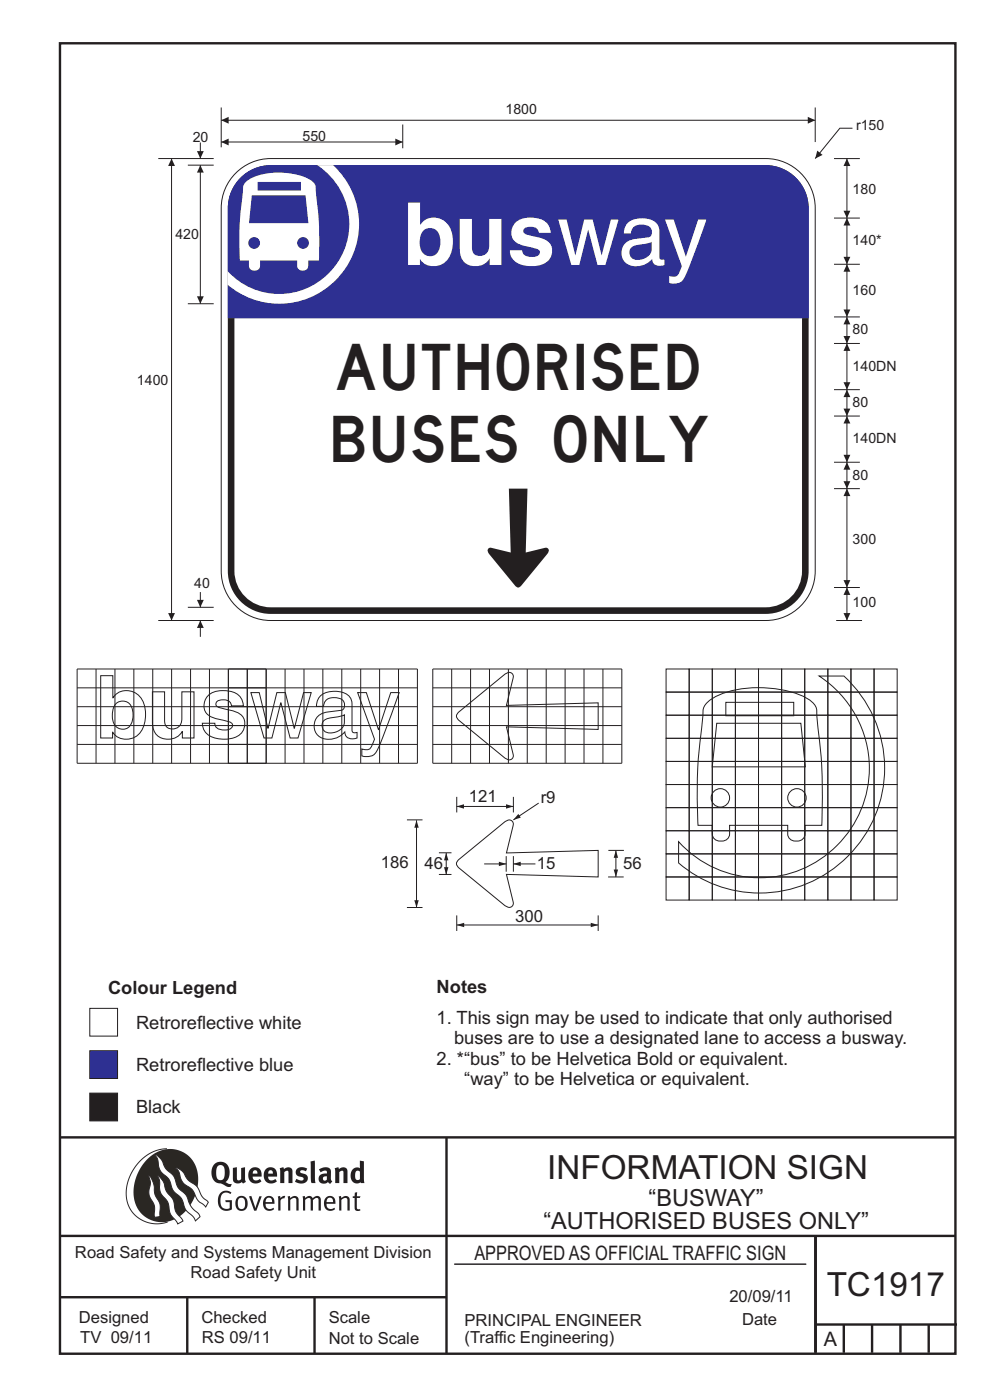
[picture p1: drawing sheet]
<svg xmlns="http://www.w3.org/2000/svg" width="210mm" height="297mm" viewBox="0 0 210 297" stroke-linecap="round" stroke-linejoin="round" font-family="sans-serif">
<g fill="none" stroke="#231f20" stroke-width=".51">
<path d="M12.7 9.2h190v278h-190zM12.7 241.3h190M94.7 241.4v45.8M12.7 275.2h82M12.7 262.2h190.1M39.7 275.2v12M66.7 275.2v12M173 262.1v24.9M173 281h30M179 281v6M185 281v6M191 281v6"/>
<path d="M197 281v6"/>
</g>
<path d="M96.4 268.2h74.6" fill="none" stroke="#231f20" stroke-width=".21"/>
<path d="M35.4 243.7a9.5 9.5 0 0 0-8.6 10.4 6.5 6.5 0 0 0 8.8 5.1" fill="none" stroke="#2a2723" stroke-width=".21"/>
<path d="M31.3 245.9a6.1 6.1 0 0 1 7.3-1.6 6.1 6.1 0 0 1 3.4 6.6 8.8 8.8 0 0 1-7.2 8.4 6.1 6.1 0 0 1-6.4-7.5 10.5 10.5 0 0 1 2.9-5.9z" fill-rule="evenodd" fill="#2a2723"/>
<g fill="#fff" stroke="#2a2723" stroke-width=".21">
<path d="M31.6 249.3l.3 .3 .6 1.2 .4 2.6 1 2 .1 2.7-1.2 .1-.1-2.4-.9-1.8-.2-.7 .3-2.4z" fill-rule="evenodd"/>
<path d="M37.2 247.7l.5 .1 .9 .6 1.3 1.9 1.9 1.5 1.1 2.1 1.3 1.2-.6 1-1.6-1.5-1.2-2.2-2-1.5-.5-.9-.4-1.5z" fill-rule="evenodd"/>
<path d="M32.8 244.9l.4 .1 .9 .8 1 2.1 1.7 1.5 1 2.5 1.6 1.6 1.2 2.5 1.6 1.6 .2 .5-.9 .9-.5-.9-1.6-1.5-1-2.4-1.7-1.7-.9-2.4-1.8-1.7-.3-.9-.3-1.6z" fill-rule="evenodd"/>
<path d="M33.4 249.4l.5 .3 .7 .9 .7 2.1 1.5 1.9 .5 2.5 1.5 1.8v.1l-1.1 .6-1.6-2.1-.6-2.5-1.4-1.9-.3-1v-1.6z" fill-rule="evenodd"/>
</g>
<g fill="#231f20">
<path d="M46.8 253.1l.5-.4 .7-.1 .6 .1 .5 .3-.2 .3-.9-.3-.8 .2-.3 .7-.1 1.1 .1 .6 .3 .5 .5 .3h.6l.4-.1v-1.3h-.8l-.1-.4h1.4v2l-.7 .2-.8 .1-.6-.3-.5-.4-.3-.8-.1-1 .2-.7z" fill-rule="evenodd"/>
<path d="M50.7 254.3l.7-.2 .5 .5 .1 1.2-.2 .4-.3 .2h-.5l-.4-.3-.2-1.1zM50.4 254l-.5 1.1 .3 1.2 .7 .5 1-.1 .4-.4 .2-.5v-.8l-.2-.7-.3-.4-.5-.2h-.6z" fill-rule="evenodd"/>
<path d="M52.8 253.8l.5-.1 .9 2.6 .8-2.5h.5l-1.1 3h-.5z" fill-rule="evenodd"/>
<path d="M56.6 254.2l.4-.1 .4 .1 .2 .3 .1 .5h-1.4zM56.2 254l-.4 1v.7l.3 .6 .4 .4 .5 .2 1.1-.3 .1-.1-.2-.3-.6 .3-.7-.2-.3-.2-.1-.6v-.1h1.9l-.2-1.2-.8-.5-.5 .1z" fill-rule="evenodd"/>
<path d="M58.9 253.8l.5-.1 .1 .5 .4-.4 .6-.1-.2 .5-.4 .1-.4 .3v2.2h-.5z" fill-rule="evenodd"/>
<path d="M61 253.8l.5-.1a.24 .24 0 0 0 .1 .4 .24 .24 0 0 0 .3-.2l.8-.2 .6 .5v2.6h-.4l-.1-2.3-.1-.3-.3-.1-.8 .5v2.2h-.5z" fill-rule="evenodd"/>
<path d="M64.2 253.8l.4-.1a.23 .23 0 0 0 .2 .4 .23 .23 0 0 0 .3-.2l.5-.2 .6 .2a.23 .23 0 0 0 .2 .2 .23 .23 0 0 0 .2-.1l.8-.3 .6 .4 .1 2.7h-.5v-2.3l-.1-.3-.3-.1-.8 .5v2.2h-.5v-2.3l-.1-.3-.3-.1-.8 .4v2.3h-.4z" fill-rule="evenodd"/>
<path d="M69.5 254.2l.5-.1 .4 .1 .3 .8h-1.4zM69.2 254l-.5 1 .1 .7 .2 .6 .4 .4 .4 .2 1.1-.3 .2-.1-.2-.3-.6 .3-.7-.2-.3-.4v-.5h1.9l-.2-1.2-.4-.3-.5-.2-.5 .1z" fill-rule="evenodd"/>
<path d="M71.8 253.8l.5-.1a.24 .24 0 0 0 .1 .4 .24 .24 0 0 0 .4-.2l.7-.2 .6 .5 .1 2.6h-.5v-2.3l-.1-.3-.3-.1-.9 .5v2.2h-.4z" fill-rule="evenodd"/>
<path d="M75.3 253l.5-.1-.1 .9h.8l-.2 .3h-.6v2.2l.2 .2h.5v.3l-.2 .1-.6-.1-.4-.3v-2.4h-.4v-.3h.4z" fill-rule="evenodd"/>
<path d="M46.2 247.4l.4-.2h.4l.6 .6v1.8l-.2 .5-.3 .2h-.8l-.3-.6-.1-1.5zM45.5 246.9l-.4 .7-.2 .8v1l.3 .9 .7 .6 1 .2 1.6 .7 .4-.1 .3-.5h-.6l-.8-.4 .7-1 .2-1.5a1.91 1.91 0 0 0-1.1-1.7 1.91 1.91 0 0 0-2.1 .3z" fill-rule="evenodd"/>
<path d="M49.4 247.8l.8-.2 .1 2.5 .1 .2 .3 .1 .5-.3v-2.3l.8-.2v2.6l.2 .5-.7 .3a.39 .39 0 0 0-.7 0h-.8l-.5-.4z" fill-rule="evenodd"/>
<path d="M53.8 248.4l.3-.1h.3l.2 .7h-1zM53.1 248l-.3 .5-.1 .8v.7l.4 .6 .5 .4 .6 .1 .7-.1 .6-.4-.4-.5-.4 .3h-.5l-.4-.2-.2-.3v-.3h1.9l-.1-1-.3-.6-1-.4-.5 .1z" fill-rule="evenodd"/>
<path d="M57.1 248.4l.2-.1h.4l.2 .7h-1zM56.4 248l-.3 .6-.2 .8 .2 .7 .3 .5 .5 .4 .6 .1 .6-.1 .6-.4-.3-.5-.6 .3h-.5l-.4-.6v-.2h1.9l-.1-1-.3-.6-.5-.3-.5-.1-.5 .1z" fill-rule="evenodd"/>
<path d="M59.3 247.8l.8-.2 .1 .4 1-.4 .7 .3 .1 .5v2.6h-.8v-2.3l-.3-.3-.6 .3v2.3h-.9z" fill-rule="evenodd"/>
<path d="M63 248l.9-.4 1.3 .3-.3 .6-.9-.2-.3 .2 .1 .3 1 .3 .4 .4v.8l-.4 .6-1.1 .2-1.1-.4 .3-.6 1 .3h.3l.2-.3-.1-.3-1-.3-.4-.3-.2-.6z" fill-rule="evenodd"/>
<path d="M68.6 249.7l.7-.2v.7l-.3 .3-.3-.1-.2-.3zM67.7 248.1l.3 .6 .8-.4 .5 .2a.35 .35 0 0 1 0 .5 .35 .35 0 0 1-.5 0l-1 .4-.2 .9 .2 .4 .3 .3h1.1a.49 .49 0 0 1 .8 .2l.5-.6-.3-.4v-1.7l-.2-.5-.4-.3-.6-.1z" fill-rule="evenodd"/>
<path d="M71 247.8l.8-.2 .1 .4 1-.4 .6 .3 .2 .5v2.6h-.8v-2.3l-.3-.3-.6 .3v2.3h-.9z" fill-rule="evenodd"/>
<path d="M75.6 248.5l.3-.1 .4 .2v1.5l-.3 .2-.4-.1-.2-.3v-.9zM76.3 246.2v1.3a.19 .19 0 0 1 0 .3 .19 .19 0 0 1-.3-.1l-.8 .1-.6 .5-.2 .9 .1 1 .3 .5 .6 .3h.6l.5-.2v.2h.8l-.1-4.6z" fill-rule="evenodd"/>
<path d="M65.9 246.4l.9-.2 .1 4.8h-.8l-.1-.3z" fill-rule="evenodd"/>
</g>
<path d="M19 213.9h5.9v5.9h-5.9z" fill-rule="evenodd" fill="#fff" stroke="#231f20" stroke-width=".21"/>
<path d="M19 222.9h5.9v5.9h-5.9z" fill-rule="evenodd" fill="#231f20"/>
<path d="M19 222.9h5.9v5.9h-5.9z" fill-rule="evenodd" fill="#2e3092" stroke="#231f20" stroke-width=".21"/>
<path d="M19 231.9h5.9v5.9h-5.9z" fill-rule="evenodd" fill="#231f20" stroke="#231f20" stroke-width=".21"/>
<path d="M96.8 171.1h12.1" fill="none" stroke="#231f20" stroke-width=".21"/>
<g fill="#231f20">
<path d="M107.3 170.6l1.6 .5-1.6 .5z"/>
<path d="M96.8 171.1l1.6-.5v1z"/>
</g>
<path d="M108.9 183.3h4.7" fill="none" stroke="#231f20" stroke-width=".21"/>
<path d="M108.9 183.3l1.6-.5v.9z" fill="#231f20"/>
<path d="M102.7 183.3h4.7" fill="none" stroke="#231f20" stroke-width=".21"/>
<path d="M105.8 182.8l1.6 .5-1.6 .4z" fill="#231f20"/>
<path d="M114.3 170.4l-5.4 3.5" fill="none" stroke="#231f20" stroke-width=".21"/>
<path d="M110 172.7l.5 .8-1.6 .4z" fill="#231f20"/>
<path d="M96.9 169.1v3.3M108.9 169.1v3.3M107.4 181.6v3.3M108.9 181.6v3.3M130.6 180.4v5.6" fill="none" stroke="#231f20" stroke-width=".21"/>
<g fill="#231f20">
<path d="M130.6 180.4l.5 1.6h-.9z"/>
<path d="M130.2 184.5h.9l-.5 1.6z"/>
</g>
<path d="M88.4 174v18.6M129 186h3.3M129 180.4h3.3" fill="none" stroke="#231f20" stroke-width=".21"/>
<g fill="#231f20">
<path d="M88.4 174l.4 1.6h-.9z"/>
<path d="M87.9 191h.9l-.4 1.6z"/>
</g>
<path d="M94.7 180.9v4.6" fill="none" stroke="#231f20" stroke-width=".21"/>
<g fill="#231f20">
<path d="M94.7 180.9l.4 1.6h-.9z"/>
<path d="M94.2 184h.9l-.4 1.6z"/>
</g>
<path d="M86.3 173.9h3.3M86.3 192.5h3.3M93.1 185.5h2.7M93.1 180.9h2.7M96.9 196.2h30" fill="none" stroke="#231f20" stroke-width=".21"/>
<g fill="#231f20">
<path d="M125.3 195.8l1.6 .4-1.6 .5z"/>
<path d="M96.9 196.2l1.6-.4v.9z"/>
</g>
<g fill="none" stroke="#231f20" stroke-width=".21">
<path d="M141.3 141.9h4.9v4.9h-4.9zM141.3 146.8h4.9v4.9h-4.9zM141.3 151.7h4.9v4.9h-4.9zM141.3 156.6h4.9v4.9h-4.9zM146.2 141.9h4.9v4.9h-4.9zM146.2 146.8h4.9v4.9h-4.9zM146.2 151.7h4.9v4.9h-4.9zM146.2 156.6h4.9v4.9h-4.9zM150 149a15.3 15.3 0 0 1 9.2-3.1 22.7 22.7 0 0 1 12.3 2.5 3.1 3.1 0 0 1 1.8 3.1v.8a120.1 120.1 0 0 1 1 22.8h-3.5v1a1.88 1.88 0 0 1-1.9 2.3 1.88 1.88 0 0 1-1.8-2.3v-1h-6.8h-5.5v1a1.88 1.88 0 0 1-1.9 2.3 1.88 1.88 0 0 1-1.8-2.3v-1h-2.9a102.6 102.6 0 0 1 .9-22.7 4.4 4.4 0 0 1 .9-3.4zM151.1 141.9h4.9v4.9h-4.9zM151.1 146.8h4.9v4.9h-4.9zM151.1 151.7h4.9v4.9h-4.9z"/>
<path d="M151.1 156.6h4.9v4.9h-4.9zM152 153.4h17.9l.9 9.3h-19.7zM154 149h14.4v2.8h-14.4zM156 141.9h4.9v4.9h-4.9zM156 146.8h4.9v4.9h-4.9zM156 151.7h4.9v4.9h-4.9zM156 156.6h4.9v4.9h-4.9zM160.9 141.9h4.9v4.9h-4.9zM160.9 146.8h4.9v4.9h-4.9zM160.9 151.7h4.9v4.9h-4.9zM160.9 156.6h4.9v4.9h-4.9zM165.8 141.9h4.9v4.9h-4.9z"/>
<path d="M165.8 146.8h4.9v4.9h-4.9zM165.8 151.7h4.9v4.9h-4.9zM165.8 156.6h4.9v4.9h-4.9zM170.7 141.9h4.9v4.9h-4.9zM170.7 146.8h4.9v4.9h-4.9zM170.7 151.7h4.9v4.9h-4.9zM170.7 156.6h4.9v4.9h-4.9zM173.8 143.4h5.2a26.5 26.5 0 0 1 2 37.1 26.5 26.5 0 0 1-37.1 2.6v-4.5a23.2 23.2 0 0 0 34.9-.6 23.2 23.2 0 0 0-5-34.6zM175.6 141.9h4.9v4.9h-4.9zM175.6 146.8h4.9v4.9h-4.9zM175.6 151.7h4.9v4.9h-4.9zM175.6 156.6h4.9v4.9h-4.9z"/>
<path d="M180.5 141.9h4.9v4.9h-4.9zM180.5 146.8h4.9v4.9h-4.9zM180.5 151.7h4.9v4.9h-4.9zM180.5 156.6h4.9v4.9h-4.9zM185.4 141.9h4.9v4.9h-4.9zM185.4 146.8h4.9v4.9h-4.9zM185.4 151.7h4.9v4.9h-4.9zM185.4 156.6h4.9v4.9h-4.9zM141.3 161.5h4.9v4.9h-4.9zM141.3 166.4h4.9v4.9h-4.9zM141.3 171.3h4.9v4.9h-4.9zM141.3 176.2h4.9v4.9h-4.9z"/>
<path d="M146.2 161.5h4.9v4.9h-4.9zM146.2 166.4h4.9v4.9h-4.9zM146.2 171.3h4.9v4.9h-4.9zM146.2 176.2h4.9v4.9h-4.9zM151.1 161.5h4.9v4.9h-4.9zM151.1 166.4h4.9v4.9h-4.9zM151.1 171.3h4.9v4.9h-4.9zM151.1 176.2h4.9v4.9h-4.9zM156 161.5h4.9v4.9h-4.9zM156 166.4h4.9v4.9h-4.9zM156 171.3h4.9v4.9h-4.9zM156 176.2h4.9v4.9h-4.9z"/>
<path d="M160.9 161.5h4.9v4.9h-4.9zM160.9 166.4h4.9v4.9h-4.9zM160.9 171.3h4.9v4.9h-4.9zM160.9 176.2h4.9v4.9h-4.9zM165.8 161.5h4.9v4.9h-4.9zM165.8 166.4h4.9v4.9h-4.9zM165.8 171.3h4.9v4.9h-4.9zM165.8 176.2h4.9v4.9h-4.9zM170.7 161.5h4.9v4.9h-4.9zM170.7 166.4h4.9v4.9h-4.9zM170.7 171.3h4.9v4.9h-4.9zM170.7 176.2h4.9v4.9h-4.9z"/>
<path d="M175.6 161.5h4.9v4.9h-4.9zM175.6 166.4h4.9v4.9h-4.9zM175.6 171.3h4.9v4.9h-4.9zM175.6 176.2h4.9v4.9h-4.9zM180.5 161.5h4.9v4.9h-4.9zM180.5 166.4h4.9v4.9h-4.9zM180.5 171.3h4.9v4.9h-4.9zM180.5 176.2h4.9v4.9h-4.9zM185.4 161.5h4.9v4.9h-4.9zM185.4 166.4h4.9v4.9h-4.9zM185.4 171.3h4.9v4.9h-4.9zM185.4 176.2h4.9v4.9h-4.9z"/>
<path d="M96.9 194.2v3.3M97.3 182.4l9.7-8a1 1 0 0 1 1.2-.4 1 1 0 0 1 .7 1l-1.5 6 19.5-.6v5.6l-19.5-.5 1.4 5.8a.95 .95 0 0 1-.4 1.2 .95 .95 0 0 1-1.2-.3l-9.9-8.1a1 1 0 0 1 0-1.7zM126.9 194.2v3.3M141.3 181.1h4.9v4.9h-4.9zM141.3 186h4.9v4.9h-4.9zM146.2 181.1h4.9v4.9h-4.9zM146.2 186h4.9v4.9h-4.9zM151.1 181.1h4.9v4.9h-4.9zM151.1 186h4.9v4.9h-4.9zM156 181.1h4.9v4.9h-4.9zM156 186h4.9v4.9h-4.9zM160.9 181.1h4.9v4.9h-4.9z"/>
<path d="M160.9 186h4.9v4.9h-4.9zM165.8 181.1h4.9v4.9h-4.9zM165.8 186h4.9v4.9h-4.9zM170.7 181.1h4.9v4.9h-4.9zM170.7 186h4.9v4.9h-4.9zM175.6 181.1h4.9v4.9h-4.9zM175.6 186h4.9v4.9h-4.9zM180.5 181.1h4.9v4.9h-4.9zM180.5 186h4.9v4.9h-4.9zM185.4 181.1h4.9v4.9h-4.9zM185.4 186h4.9v4.9h-4.9z"/>
<circle cx="152.8" cy="169.3" r="1.95"/>
<circle cx="169" cy="169.3" r="1.95"/>
</g>
<path d="M49.6 37.2a10.5 10.5 0 0 1 7.8-3.6h105a10.5 10.5 0 0 1 10.5 10.5v77a10.5 10.5 0 0 1-10.5 10.5h-105a10.5 10.5 0 0 1-10.5-10.5v-77a10.5 10.5 0 0 1 2.7-6.9z" fill-rule="evenodd" fill="#fff" stroke="#231f20" stroke-width=".21"/>
<path d="M51 37.7a9.1 9.1 0 0 1 6.4-2.7h105a9.1 9.1 0 0 1 9.1 9.1v77a9.1 9.1 0 0 1-9.1 9.1h-105a9.1 9.1 0 0 1-9.1-9.1v-77a9.1 9.1 0 0 1 2.7-6.4z" fill-rule="evenodd" fill="#231f20"/>
<path d="M52.4 38.3a7.7 7.7 0 0 1 5-1.9h105a7.7 7.7 0 0 1 7.7 7.7v77a7.7 7.7 0 0 1-7.7 7.7h-105a7.7 7.7 0 0 1-7.7-7.7v-77a7.7 7.7 0 0 1 2.7-5.8z" fill-rule="evenodd" fill="#fff"/>
<path d="M46.9 22.8v8.4M172.9 22.8v7.3" fill="none" stroke="#231f20" stroke-width=".21"/>
<path d="M107.9 103.7h4l-.4 13.5 4.1-1a.69 .69 0 0 1 .8 .4 .69 .69 0 0 1-.3 .9l-5.7 7a.66 .66 0 0 1-1.1-.2l-5.6-6.8a.69 .69 0 0 1-.3-.9 .69 .69 0 0 1 .8-.4l4.1 1z" fill-rule="evenodd" fill="#231f20"/>
<path d="M46.9 25.5h126" fill="none" stroke="#231f20" stroke-width=".21"/>
<g fill="#231f20">
<path d="M46.9 25.5l1.6-.7v1.4z"/>
<path d="M171.3 24.8l1.6 .7-1.6 .7z"/>
</g>
<path d="M46.9 30.1h38.5" fill="none" stroke="#231f20" stroke-width=".21"/>
<g fill="#231f20">
<path d="M46.9 30.1l1.6-.7v1.5z"/>
<path d="M83.9 29.4l1.5 .7-1.5 .8z"/>
</g>
<path d="M33.6 33.6h11.7M39.8 35h5.5M33.6 131.6h11.7M39.8 128.8h5.5M42.5 131.6v3.5" fill="none" stroke="#231f20" stroke-width=".21"/>
<path d="M42.5 131.6l.7 1.6h-1.4z" fill="#231f20"/>
<path d="M42.5 30.2v3.4" fill="none" stroke="#231f20" stroke-width=".21"/>
<path d="M41.8 32.1h1.4l-.7 1.5z" fill="#231f20"/>
<path d="M42.5 125.6v3.2" fill="none" stroke="#231f20" stroke-width=".21"/>
<path d="M41.8 127.3h1.4l-.7 1.5z" fill="#231f20"/>
<path d="M36.4 33.6v98" fill="none" stroke="#231f20" stroke-width=".21"/>
<g fill="#231f20">
<path d="M36.4 33.6l.7 1.6h-1.4z"/>
<path d="M35.7 130.1h1.4l-.7 1.5z"/>
</g>
<path d="M176.9 33.6h5.5M176.9 46.3h5.5M176.9 56.1h5.5M179.7 46.3v9.8M176.9 72.9h5.5M176.9 98.1h5.5M176.9 103.7h5.5" fill="none" stroke="#231f20" stroke-width=".21"/>
<g fill="#231f20">
<path d="M179.7 46.3l.7 1.5h-1.5z"/>
<path d="M178.9 54.5h1.5l-.7 1.6z"/>
</g>
<path d="M179.7 33.6v12.7" fill="none" stroke="#231f20" stroke-width=".21"/>
<g fill="#231f20">
<path d="M179.7 33.6l.7 1.6h-1.5z"/>
<path d="M178.9 44.7h1.5l-.7 1.6z"/>
</g>
<path d="M179.7 103.7v20.9" fill="none" stroke="#231f20" stroke-width=".21"/>
<g fill="#231f20">
<path d="M179.7 103.7l.7 1.5h-1.5z"/>
<path d="M178.9 123.1h1.5l-.7 1.5z"/>
</g>
<path d="M179.7 67.2v5.7" fill="none" stroke="#231f20" stroke-width=".21"/>
<g fill="#231f20">
<path d="M179.7 67.2l.7 1.6h-1.5z"/>
<path d="M178.9 71.3h1.5l-.7 1.6z"/>
</g>
<path d="M179.7 98.1v5.6" fill="none" stroke="#231f20" stroke-width=".21"/>
<g fill="#231f20">
<path d="M179.7 98.1l.7 1.5h-1.5z"/>
<path d="M178.9 102.1h1.5l-.7 1.6z"/>
</g>
<path d="M180.8 27.2h-2.6l-5.3 6.4" fill="none" stroke="#231f20" stroke-width=".21"/>
<path d="M173.4 32l1.1 .9-1.6 .7z" fill="#231f20"/>
<path d="M176.9 124.6h5.5M177.4 131.6h5.5M179.7 124.6v7" fill="none" stroke="#231f20" stroke-width=".21"/>
<g fill="#231f20">
<path d="M179.7 124.6l.7 1.6h-1.5z"/>
<path d="M178.9 130.1h1.5l-.7 1.5z"/>
</g>
<path d="M179.7 88.3v9.8" fill="none" stroke="#231f20" stroke-width=".21"/>
<g fill="#231f20">
<path d="M179.7 88.3l.7 1.5h-1.5z"/>
<path d="M178.9 96.5h1.5l-.7 1.6z"/>
</g>
<path d="M42.5 35v29.4M39.8 64.4h5.5" fill="none" stroke="#231f20" stroke-width=".21"/>
<g fill="#231f20">
<path d="M42.5 35l.7 1.6h-1.4z"/>
<path d="M41.8 62.9h1.4l-.7 1.5z"/>
</g>
<path d="M176.9 88.3h5.5M176.9 82.7h5.5M179.7 82.7v5.6" fill="none" stroke="#231f20" stroke-width=".21"/>
<g fill="#231f20">
<path d="M179.7 82.7l.7 1.5h-1.5z"/>
<path d="M178.9 86.7h1.5l-.7 1.6z"/>
</g>
<path d="M179.7 72.9v9.8" fill="none" stroke="#231f20" stroke-width=".21"/>
<g fill="#231f20">
<path d="M179.7 72.9l.7 1.5h-1.5z"/>
<path d="M178.9 81.1h1.5l-.7 1.6z"/>
</g>
<path d="M51 37.7a9.1 9.1 0 0 1 6.4-2.7h105a9.1 9.1 0 0 1 9.1 9.1v23.4h-123.2v-23.4a9.1 9.1 0 0 1 2.7-6.4z" fill-rule="evenodd" fill="#2e3092"/>
<path d="M51.9 38.8a3.5 3.5 0 0 0-.4 2.2 62.1 62.1 0 0 0-.5 14.3h1.8v.4a1.26 1.26 0 0 0 1.2 1.7 1.26 1.26 0 0 0 1.2-1.7v-.4h.8h7v.4a1.26 1.26 0 0 0 1.2 1.7 1.26 1.26 0 0 0 1.2-1.7v-.4h2.1a74.2 74.2 0 0 0-.6-16 6 6 0 0 0-4.3-2.3 13.6 13.6 0 0 0-10.2 1.4zM54.6 38.6h9.2v1.8h-9.2zM52.7 51.5a1.25 1.25 0 0 1 2.5 0 1.25 1.25 0 0 1-2.5 0zM53.4 41.4h11.4l.6 5.9h-12.6zM63 51.5a1.25 1.25 0 0 1 2.5 0 1.25 1.25 0 0 1-2.5 0zM67.3 35a14.8 14.8 0 0 1 3.2 22.1 14.8 14.8 0 0 1-22.2 .4v2.9a16.9 16.9 0 0 0 23.6-1.7 16.9 16.9 0 0 0-1.3-23.7z" fill-rule="evenodd" fill="#fff"/>
<path d="M179.7 56.1v11.1M176.9 67.2h5.5" fill="none" stroke="#231f20" stroke-width=".21"/>
<g fill="#231f20">
<path d="M178.9 65.7h1.5l-.7 1.5z"/>
<path d="M179.7 56.1l.7 1.5h-1.5z"/>
</g>
<g fill="none" stroke="#231f20" stroke-width=".21">
<path d="M85.4 26.4v5.1M16.4 141.9h40.1v20h-40.1zM16.4 157.9h40.1M16.4 153.9h40.1M16.4 149.9h40.1M16.4 145.9h40.1M20.4 141.9v20M24.4 141.9v20M28.4 141.9v20M32.4 141.9v20M36.4 141.9v20M40.4 141.9v20"/>
<path d="M44.4 141.9v20M48.4 141.9h40.1v20h-40.1zM48.4 157.9h40.1M48.4 153.9h40.1M48.4 149.9h40.1M48.4 145.9h40.1M52.5 141.9v20M60.5 141.9v20M64.5 141.9v20M68.5 141.9v20M72.5 141.9v20M76.5 141.9v20"/>
<path d="M80.5 141.9v20M84.5 141.9v20M91.8 141.9h40.1v20h-40.1zM91.8 157.9h40.1M91.8 153.9h40.1M91.8 149.9h40.1M91.8 145.9h40.1M95.8 141.9v20M97.3 151.1l9.7-8a1 1 0 0 1 1.2-.4 1 1 0 0 1 .7 1l-1.5 5.9 19.5-.5v5.6l-19.5-.5 1.4 5.8a.95 .95 0 0 1-.4 1.2 .95 .95 0 0 1-1.2-.3l-9.9-8.1a1 1 0 0 1 0-1.7zM99.8 141.9v20M103.8 141.9v20M107.8 141.9v20"/>
<path d="M111.8 141.9v20M115.9 141.9v20M119.9 141.9v20M123.9 141.9v20M127.9 141.9v20"/>
</g>
<g font-size="18.4" fill="#fff">
<text x="85.4" y="56.2">busway</text>
<text x="20.2" y="156.6">b</text>
<text x="31.1" y="156.6">us</text>
<text x="53" y="156.6">w</text>
<text x="66" y="156.6">a</text>
<text x="75.7" y="156.6">y</text>
</g>
<g font-size="9.8" fill="#231f20">
<text x="71.4" y="82.7">AUTHORISED</text>
<text x="70.7" y="98.1">BUSES ONLY</text>
</g>
<g font-size="7.1" fill="#231f20">
<text x="116.1" y="250.1">INFORMATION SIGN</text>
<text x="175.4" y="275">TC1917</text>
</g>
<g font-size="5" fill="#231f20">
<text x="137.6" y="255.8">“BUSWAY”</text>
<text x="115.3" y="260.7">“AUTHORISED BUSES ONLY”</text>
</g>
<g font-size="4.2" fill="#231f20">
<text x="100.6" y="267.2">APPROVED AS OFFICIAL TRAFFIC SIGN</text>
<text x="174.7" y="285.6">A</text>
</g>
<g font-size="3.9" fill="#231f20">
<text x="22.9" y="210.8">Colour Legend</text>
<text x="92.6" y="210.7">Notes</text>
<text x="28.9" y="218.3">Retroreflective white</text>
<text x="92.6" y="217.2">1. This sign may be used to indicate that only authorised</text>
<text x="96.3" y="221.6">buses are to use a designated lane to access a busway.</text>
<text x="28.9" y="227.2">Retroreflective blue</text>
<text x="92.6" y="225.9">2. *“bus” to be Helvetica Bold or equivalent.</text>
<text x="98.5" y="230.2">“way” to be Helvetica or equivalent.</text>
<text x="28.9" y="236.2">Black</text>
</g>
<g font-size="3.6" fill="#231f20">
<text x="99.5" y="170.1">121</text>
<text x="114.7" y="170.3">r9</text>
<text x="80.8" y="184.1">186</text>
<text x="90.1" y="184.3">46</text>
<text x="113.9" y="184.3">15</text>
<text x="132.2" y="184.5">56</text>
<text x="109.3" y="195.5">300</text>
</g>
<g font-size="3.5" fill="#231f20">
<text x="15.9" y="266.8">Road Safety and Systems Management Division</text>
<text x="40.4" y="271.1">Road Safety Unit</text>
<text x="16.7" y="280.6">Designed</text>
<text x="42.7" y="280.6">Checked</text>
<text x="69.7" y="280.6">Scale</text>
<text x="98.5" y="281.3">PRINCIPAL ENGINEER</text>
<text x="154.7" y="276.2">20/09/11</text>
<text x="157.4" y="281.2">Date</text>
<text x="17" y="284.8">TV 09/11</text>
<text x="42.8" y="284.8">RS 09/11</text>
<text x="69.7" y="285.2">Not to Scale</text>
<text x="98.5" y="284.8">(Traffic Engineering)</text>
</g>
<g font-size="3" fill="#231f20">
<text x="64.2" y="29.8">550</text>
<text x="107.2" y="24.1">1800</text>
<text x="181.6" y="27.7">r150</text>
<text x="40.9" y="30.2">20</text>
<text x="180.9" y="41.2">180</text>
<text x="37.2" y="50.6">420</text>
<text x="180.9" y="52">140*</text>
<text x="180.9" y="62.5">160</text>
<text x="180.9" y="70.9">80</text>
<text x="29.1" y="81.8">1400</text>
<text x="180.9" y="78.6">140DN</text>
<text x="180.9" y="86.3">80</text>
<text x="180.9" y="94">140DN</text>
<text x="180.9" y="101.7">80</text>
<text x="180.9" y="115.4">300</text>
<text x="41.2" y="124.7">40</text>
<text x="180.9" y="128.8">100</text>
</g>
</svg>
